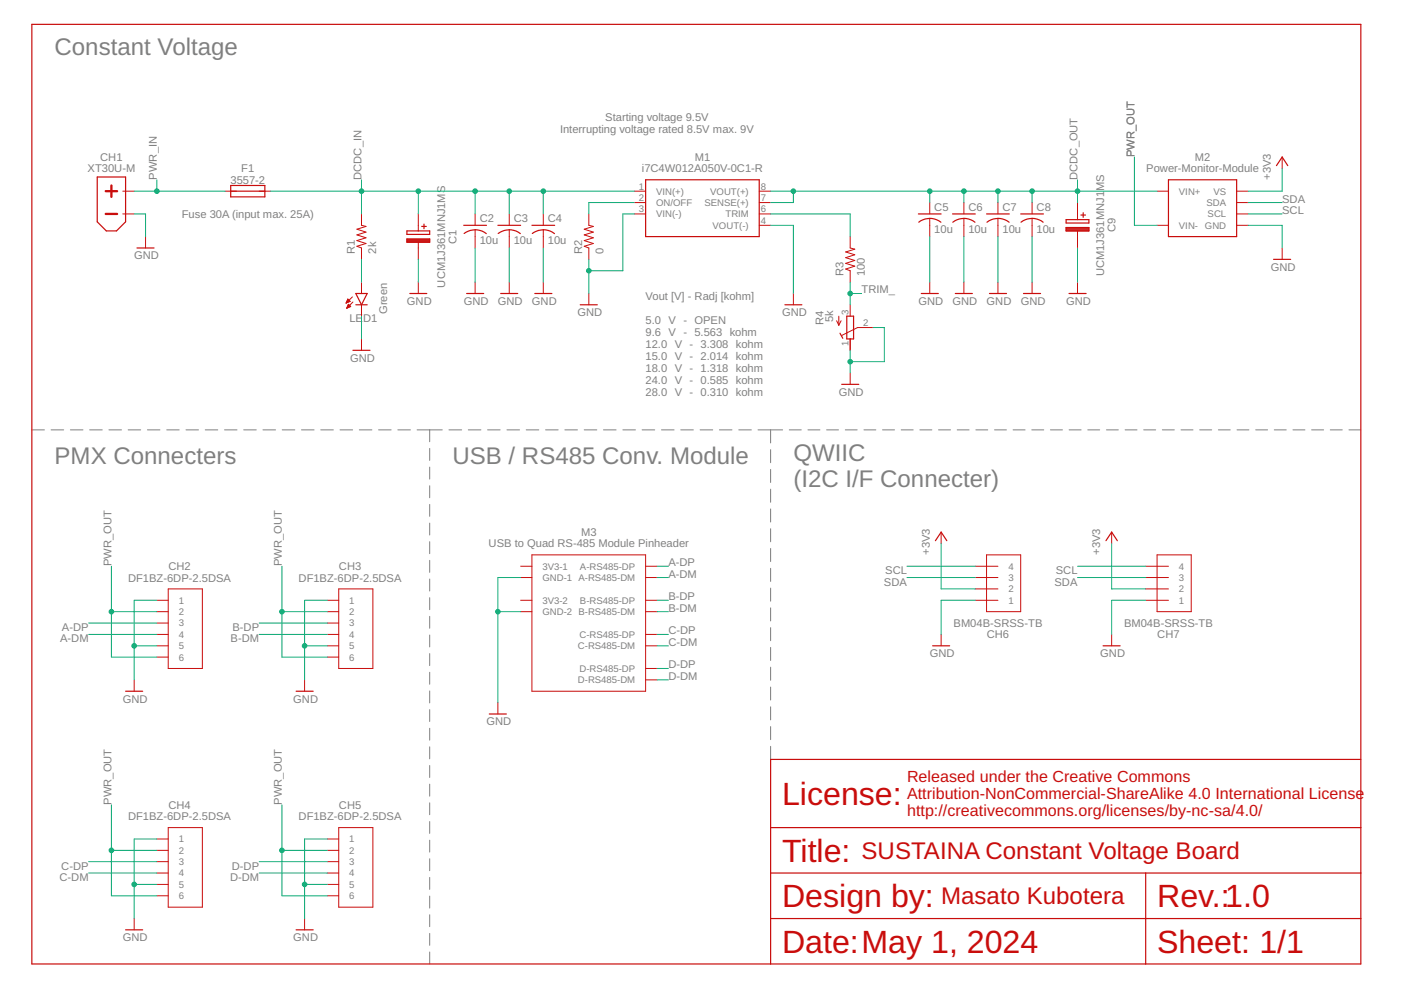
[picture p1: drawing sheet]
<svg xmlns="http://www.w3.org/2000/svg" width="297mm" height="210mm" viewBox="0 0 297 210" stroke-linecap="round" stroke-linejoin="round" font-family="sans-serif">
<g fill="none" stroke="#808080" stroke-width=".21">
<path d="M6.8 91.1h2.6M10.8 91.1h2.7M14.9 91.1h2.7M19 91.1h2.7M23.1 91.1h2.7M27.2 91.1h2.6M31.3 91.1h2.6M35.3 91.1h2.7M39.4 91.1h2.7M43.5 91.1h2.7M47.6 91.1h2.6M51.7 91.1h2.6"/>
<path d="M55.8 91.1h2.6M59.8 91.1h2.7M63.9 91.1h2.7M68 91.1h2.7M72.1 91.1h2.7M76.2 91.1h2.6M80.3 91.1h2.6M84.3 91.1h2.7M88.4 91.1h5.4M91.1 91.1v2.6M91.1 95.1v2.5M91.1 99v2.6"/>
<path d="M95.2 91.1h2.7M99.3 91.1h2.7M103.4 91.1h2.6M107.5 91.1h2.7M111.6 91.1h2.6M115.7 91.1h2.6M119.8 91.1h2.6M123.9 91.1h2.6M128 91.1h2.6M132.1 91.1h2.6M136.1 91.1h2.7M140.3 91.1h2.6"/>
<path d="M144.3 91.1h2.7M148.4 91.1h2.7M152.5 91.1h2.7M156.6 91.1h2.7M160.7 91.1h5.2M163.4 91.1v2.8M163.4 95.3v2.8M163.4 99.5v2.8M167.3 91.1h2.6M171.3 91.1h2.5M175.3 91.1h2.5M179.2 91.1h2.5"/>
<path d="M183.2 91.1h2.5M187.1 91.1h2.6M191.1 91.1h2.5M195 91.1h2.6M199 91.1h2.5M202.9 91.1h2.6M206.9 91.1h2.5M210.9 91.1h2.5M214.8 91.1h2.5M218.8 91.1h2.5M222.7 91.1h2.6M226.7 91.1h2.5"/>
<path d="M230.6 91.1h2.6M234.6 91.1h2.5M238.5 91.1h2.6M242.5 91.1h2.5M246.4 91.1h2.6M250.4 91.1h2.5M254.4 91.1h2.5M258.3 91.1h2.5M262.3 91.1h2.5M266.2 91.1h2.6M270.2 91.1h2.5M274.1 91.1h2.6"/>
<path d="M278.1 91.1h2.5M282 91.1h2.6M286 91.1h2.5M91.1 103v2.5M91.1 107v2.5M91.1 110.9v2.5M91.1 114.9v2.5M91.1 118.8v2.5M163.4 103.7v2.8M163.4 107.9v2.8M163.4 112.1v2.8M163.4 116.3v2.8"/>
<path d="M91.1 122.8v2.5M91.1 126.7v2.6M91.1 130.7v2.5M91.1 134.6v2.6M91.1 138.6v2.5M163.4 120.5v2.8M163.4 124.7v2.8M163.4 128.9v2.8M163.4 133.1v2.7M163.4 137.3v2.7M91.1 142.5v2.6M91.1 146.5v2.5"/>
<path d="M91.1 150.5v2.5M91.1 154.4v2.5M91.1 158.3v2.6M163.4 141.5v2.7M163.4 145.7v2.7M163.4 149.9v2.7M163.4 154.1v2.7M163.4 158.2v2.8M91.1 162.3v2.5M91.1 166.3v2.5M91.1 170.2v2.5M91.1 174.2v2.5"/>
<path d="M91.1 178.1v2.6M91.1 182.1v2.5M91.1 186v2.6M91.1 190v2.5M91.1 194v2.5M91.1 197.9v2.5M91.1 201.8v2.6"/>
</g>
<g fill="none" stroke="#c90d0c" stroke-width=".21">
<path d="M271.8 33.3v2.4M26 40.5h2.4M26 45.4h2.4M30.9 50.2v2.4M47.7 40.5h2.4M54.9 40.5h2.5M76.6 45.4v2.4l1 .2-1.9 .6 1.9 .6-1.9 .6 1.9 .6-1.9 .6 1.9 .6-1.9 .6 .9 .4v2.4M76.6 59.8v2.4M88.7 45.4v3.6M88.7 51.4v3.6M88.7 59.8v2.4M100.7 45.4v2.4"/>
<path d="M100.7 48.7v3.9M100.7 59.8v2.4M108 45.4v2.4M108 48.7v3.9M108 59.8v2.4M115.2 45.4v2.4M115.2 48.7v3.9M115.2 59.8v2.4M124.8 45.4v2.4l1 .2-1.9 .6 1.9 .6-1.9 .6 1.9 .6-1.9 .6 1.9 .6-1.9 .6 .9 .4v2.4M134.5 40.5h2.4M134.5 45.4h2.4M134.5 42.9h2.4"/>
<path d="M161 40.5h2.4M161 47.8h2.4M161 45.4h2.4M161 42.9h2.4M180.3 50.2v2.4l.9 .2-1.9 .6 1.9 .6-1.9 .6 1.9 .6-1.9 .6 1.9 .6-1.9 .6 1 .4v2.4M197.1 42.9v2.5M197.1 46.3v3.9M197.1 59.8v2.4M204.4 42.9v2.5M204.4 46.3v3.9M204.4 59.8v2.4M211.6 42.9v2.5"/>
<path d="M211.6 46.3v3.9M211.6 59.8v2.4M218.8 42.9v2.5M218.8 46.3v3.9M218.8 59.8v2.4M228.5 42.9v3.7M228.5 49v3.6M228.5 59.8v2.4M245.3 40.5h2.4M245.3 47.8h2.4M262.2 40.5h2.4M262.2 47.8h2.4"/>
<path d="M262.2 45.4h2.4M262.2 42.9h2.4M271.8 52.6v2.4M73.4 64.2h.1M73.4 64.1h.3M73.5 64h.5M73.5 63.9h.7M73.5 65.3h.2M73.6 63.8h.5M73.6 65.2h.4M73.6 63.7h.4M73.6 65h.6"/>
<path d="M73.7 63.6h.2M73.7 64.9h.6M73.7 63.5h.1M73.7 64.8h.5M73.8 64.7h.3M73.8 64.6h.1M73.9 64.5l.5 .5-.9 .4zM74.2 63.9l-.5-.5-.3 .9M74.2 63.9l-.8 .4M74.7 62.9l-1.3 1.4M74.8 64l-1.3 1.4M76.6 64.6v2.4"/>
<path d="M76.6 71.9v2.4M124.8 62.2v2.4M168.2 62.2v2.4M177.4 68l.4 1M177.8 67v2M178.3 68l-.5 1M180.3 64.6v2.4M180.3 71.9v2.4M180.3 79.1v2.4M185.1 69.4h-3.3l-3.3 1.7M112.8 117.6h24.1v29h-24.1zM199.5 112.8v2.4"/>
<path d="M209.2 117.6h7.2v12.1h-7.2zM235.7 112.8v2.4M245.3 117.6h7.3v12.1h-7.3zM33.3 127.3h2.4M33.3 129.7h2.4M33.3 132.1h2.4M33.3 134.5h2.4M33.3 136.9h2.4M33.3 139.3h2.4M35.7 124.9h7.2v16.8h-7.2zM69.4 127.3h2.4M69.4 129.7h2.4"/>
<path d="M69.4 132.1h2.4M69.4 134.5h2.4M69.4 136.9h2.4M69.4 139.3h2.4M71.8 124.9h7.3v16.8h-7.3zM110.4 127.3h2.4M110.4 129.7h2.4M110.4 120.1h2.4M110.4 122.4h2.4M136.9 127.3h2.4M136.9 129.7h2.4M136.9 134.5h2.4"/>
<path d="M136.9 136.9h2.4M136.9 120.1h2.4M136.9 122.4h2.4M199.5 134.5v2.4M206.8 124.9h4.8M206.8 127.3h4.8M206.8 120.1h4.8M206.8 122.4h4.8M235.7 134.5v2.4M242.9 124.9h4.8M242.9 127.3h4.8M242.9 120.1h4.8"/>
<path d="M242.9 122.4h4.8M28.4 144.1v2.5M64.6 144.1v2.5M105.6 149v2.4M136.9 141.7h2.4M136.9 144.1h2.4M33.3 177.9h2.4M35.7 175.5h7.2v16.8h-7.2zM69.4 177.9h2.4M71.8 175.5h7.3v16.8h-7.3zM28.4 194.8v2.3M33.3 180.3h2.4"/>
<path d="M33.3 182.7h2.4M33.3 185.1h2.4M33.3 187.5h2.4M33.3 189.9h2.4M64.6 194.8v2.3M69.4 180.3h2.4M69.4 182.7h2.4M69.4 185.1h2.4M69.4 187.5h2.4M69.4 189.9h2.4"/>
</g>
<g fill="none" stroke="#c90d0c" stroke-width=".25">
<path d="M6.8 5.2h281.7v199.2h-281.7zM20.6 37.5h6v9.5l-1.9 2h-2.2l-1.9-2zM48.9 39.3h7.3v2.4h-7.3zM136.9 38.1h24.1v12.1h-24.1zM247.7 38.1h14.5v12.1h-14.5zM270.6 35.1l1.2-1.8 1.2 1.8M29 52.6h3.7M48.9 40.5h7.3M86.3 49h4.8v.7h-4.8zM86.3 50.7h4.8v.7h-4.8zM86.3 51.2h4.8M86.3 51h4.8"/>
<path d="M86.3 50.8h4.8M89.4 48h1M89.9 47.5v1M98.3 47.8h4.8M98.4 49.5a3.8 3.8 0 0 1 4.7 0M105.6 47.8h4.8M105.6 49.5a3.8 3.8 0 0 1 4.7 0M112.8 47.8h4.8M112.9 49.5a3.8 3.8 0 0 1 4.7 0M194.7 45.4h4.8M197.1 46.3l1 .1 1.4 .7M197.1 46.3l-1 .1-1.3 .7"/>
<path d="M202 45.4h4.8M204.4 46.3l1.4 .3 .9 .5M204.4 46.3l-1 .1-1.4 .7M209.2 45.4h4.8M211.6 46.3l1.5 .3 .9 .5M211.6 46.3l-1 .1-1.3 .7M216.4 45.4h4.8M218.8 46.3l1.5 .3 .9 .5M218.8 46.3l-1 .1-1.3 .7M226 48.2h4.9v.8h-4.9zM226 46.6h4.9v.7h-4.9zM226 48.9h4.9"/>
<path d="M226 48.7h4.9M226 48.5h4.9M226 48.3h4.9M229.2 45.6h.9M229.7 45.1v1M270 55h3.6M74.8 74.3h3.6M75.4 62.2h2.5l-1.3 2.4zM75.4 64.6h2.5M86.9 62.2h3.6M98.9 62.2h3.7M106.2 62.2h3.6"/>
<path d="M113.4 62.2h3.6M123 64.6h3.6M166.4 64.6h3.6M178.1 70.7l.6 1M179.5 67h1.5v4.9h-1.5zM195.3 62.2h3.6M202.5 62.2h3.7M209.8 62.2h3.6M217 62.2h3.6M226.7 62.2h3.6M178.5 81.5h3.6M198.3 114.6l1.2-1.8 1.2 1.8"/>
<path d="M234.5 114.6l1.2-1.8 1.2 1.8M197.7 136.9h3.6M233.9 136.9h3.6M26.6 146.6h3.6M62.8 146.6h3.6M103.7 151.4h3.7M163.4 175.5h125.1M288.5 161h-125.1v43.4M26.6 197.1h3.6M62.8 197.1h3.6M163.4 194.8h125.1M163.4 185.1h125.1"/>
<path d="M242.9 185.1v19.3"/>
</g>
<path d="M23.6 39.3v2.4M22.4 40.5h2.4M22.4 45.4h2.4" fill="none" stroke="#c90d0c" stroke-width=".49"/>
<g fill="none" stroke="#0dab76" stroke-width=".21">
<path d="M33.3 38.1v2.4M76.6 38.1v7.3M228.5 38.1v4.8M240.5 33.3v14.5h4.8M271.8 35.7v4.8h-7.2M28.4 45.4h2.5v4.8M28.4 40.5h19.3M57.4 40.5h77.1M76.6 55v4.8M88.7 40.5v4.9M88.7 55v4.8M100.7 40.5v4.9"/>
<path d="M100.7 52.6v7.2M108 40.5v4.9M108 52.6v7.2M115.2 40.5v4.9M115.2 52.6v7.2M124.8 55v7.2M134.5 45.4h-2.4v12h-7.3M134.5 42.9h-9.7v2.5M163.4 45.4h16.9v4.8M163.4 47.8h4.8v14.4M163.4 40.5h81.9M168.2 40.5v2.4h-4.8"/>
<path d="M180.3 59.8v4.8M197.1 40.5v2.4M197.1 50.2v9.6M204.4 40.5v2.4M204.4 50.2v9.6M211.6 40.5v2.4M211.6 50.2v9.6M218.8 40.5v2.4M218.8 50.2v9.6M228.5 52.6v7.2M264.6 45.4h7.2M264.6 47.8h7.2v4.8"/>
<path d="M264.6 42.9h7.2M76.6 67v4.9M180.3 74.3v4.8M180.3 62.2h2.4M185.1 69.4h2.4v7.3h-7.2M199.5 115.2v9.7h7.3M235.7 115.2v9.7h7.2M18.8 132.1h14.5M18.8 134.5h14.5M23.6 129.7h9.7M23.6 120.1v19.2h9.7M28.4 136.9h4.9"/>
<path d="M33.3 127.3h-4.9v16.8M54.9 132.1h14.5M54.9 134.5h14.5M59.8 129.7h9.6M59.8 120.1v19.2h9.6M64.6 136.9h4.8M69.4 127.3h-4.8v16.8M105.6 129.7h4.8M110.4 122.4h-4.8v26.6M139.3 127.3h2.4M139.3 136.9h2.4M139.3 122.4h2.4"/>
<path d="M139.3 129.7h2.4M139.3 120.1h2.4M139.3 134.5h2.4M192.3 122.4h14.5M192.3 120.1h14.5M206.8 127.3h-7.3v7.2M228.5 122.4h14.4M228.5 120.1h14.4M242.9 127.3h-7.2v7.2M139.3 141.7h2.4M139.3 144.1h2.4M23.6 170.6v19.3h9.7"/>
<path d="M33.3 177.9h-4.9v16.9M59.8 170.6v19.3h9.6M69.4 177.9h-4.8v16.9M18.8 182.7h14.5M18.8 185.1h14.5M23.6 180.3h9.7M28.4 187.5h4.9M54.9 182.7h14.5M54.9 185.1h14.5M59.8 180.3h9.6M64.6 187.5h4.8"/>
</g>
<g fill="#0dab76" stroke="#0dab76" stroke-width=".21">
<circle cx="124.8" cy="57.4" r=".49"/>
<circle cx="28.4" cy="136.9" r=".49"/>
<circle cx="64.6" cy="136.9" r=".49"/>
<circle cx="28.4" cy="187.5" r=".49"/>
<circle cx="64.6" cy="187.5" r=".49"/>
<circle cx="105.6" cy="129.7" r=".49"/>
<circle cx="180.3" cy="76.7" r=".49"/>
<circle cx="33.3" cy="40.5" r=".49"/>
<circle cx="180.3" cy="62.2" r=".49"/>
<circle cx="76.6" cy="40.5" r=".49"/>
<circle cx="88.7" cy="40.5" r=".49"/>
<circle cx="100.7" cy="40.5" r=".49"/>
<circle cx="108" cy="40.5" r=".49"/>
<circle cx="115.2" cy="40.5" r=".49"/>
<circle cx="23.6" cy="129.7" r=".49"/>
<circle cx="59.8" cy="129.7" r=".49"/>
<circle cx="23.6" cy="180.3" r=".49"/>
<circle cx="59.8" cy="180.3" r=".49"/>
<circle cx="228.5" cy="40.5" r=".49"/>
<circle cx="218.8" cy="40.5" r=".49"/>
<circle cx="211.6" cy="40.5" r=".49"/>
<circle cx="204.4" cy="40.5" r=".49"/>
<circle cx="197.1" cy="40.5" r=".49"/>
<circle cx="168.2" cy="40.5" r=".49"/>
</g>
<g font-size="6.8" fill="#c90d0c">
<text x="165.8" y="170.7">License:</text>
<text x="165.8" y="182.7">Title:</text>
<text x="165.8" y="192.3">Design by:</text>
<text x="245.3" y="192.3">Rev.:1.0</text>
<text x="165.8" y="202">Date:May 1, 2024</text>
<text x="245.3" y="202">Sheet: 1/1</text>
</g>
<g font-size="5.1" fill="#808080">
<text x="11.6" y="11.6">Constant Voltage</text>
<text x="11.6" y="98.4">PMX Connecters</text>
<text x="95.9" y="98.4">USB / RS485 Conv. Module</text>
<text x="168.2" y="97.8">QWIIC</text>
<text x="168.2" y="103.2">(I2C I/F Connecter)</text>
</g>
<g font-size="5.1" fill="#c90d0c">
<text x="182.7" y="182.1">SUSTAINA Constant Voltage Board</text>
<text x="199.5" y="191.7">Masato Kubotera</text>
</g>
<g font-size="3.4" fill="#c90d0c">
<text x="192.3" y="165.8">Released under the Creative Commons</text>
<text x="192.3" y="169.4">Attribution-NonCommercial-ShareAlike 4.0 International License</text>
<text x="192.3" y="173.1">http://creativecommons.org/licenses/by-nc-sa/4.0/</text>
</g>
<g font-size="2.4" fill="#808080">
<text x="118.7" y="28.2">Interrupting voltage rated 8.5V max. 9V</text>
<text x="128.3" y="25.7">Starting voltage 9.5V</text>
<text x="21.3" y="34.2">CH1</text>
<text x="147.3" y="34.2">M1</text>
<text x="240.5" y="33.3" transform="rotate(-90 240.5 33.3)">PWR_OUT</text>
<text x="253.3" y="34.2">M2</text>
<text x="18.6" y="36.6">XT30U-M</text>
<text x="33.3" y="38.1" transform="rotate(-90 33.3 38.1)">PWR_IN</text>
<text x="48.9" y="39">3557-2</text>
<text x="51.2" y="36.6">F1</text>
<text x="76.6" y="38.1" transform="rotate(-90 76.6 38.1)">DCDC_IN</text>
<text x="136.1" y="36.6">i7C4W012A050V-0C1-R</text>
<text x="228.5" y="38.1" transform="rotate(-90 228.5 38.1)">DCDC_OUT</text>
<text x="243" y="36.6">Power-Monitor-Module</text>
<text x="269.4" y="38.1" transform="rotate(-90 269.4 38.1)">+3V3</text>
<text x="38.5" y="46.2">Fuse 30A (input max. 25A)</text>
<text x="101.7" y="47.2">C2</text>
<text x="108.9" y="47.2">C3</text>
<text x="116.2" y="47.2">C4</text>
<text x="198.1" y="44.8">C5</text>
<text x="205.3" y="44.8">C6</text>
<text x="212.6" y="44.8">C7</text>
<text x="219.8" y="44.8">C8</text>
<text x="271.8" y="45.4">SCL</text>
<text x="271.8" y="42.9">SDA</text>
<text x="75.2" y="53.8" transform="rotate(-90 75.2 53.8)">R1</text>
<text x="79.8" y="53.8" transform="rotate(-90 79.8 53.8)">2k</text>
<text x="96.8" y="51.7" transform="rotate(-90 96.8 51.7)">C1</text>
<text x="101.7" y="51.7">10u</text>
<text x="108.9" y="51.7">10u</text>
<text x="116.2" y="51.7">10u</text>
<text x="123.4" y="53.8" transform="rotate(-90 123.4 53.8)">R2</text>
<text x="128" y="53.8" transform="rotate(-90 128 53.8)">0</text>
<text x="198.1" y="49.3">10u</text>
<text x="205.3" y="49.3">10u</text>
<text x="212.6" y="49.3">10u</text>
<text x="219.8" y="49.3">10u</text>
<text x="236.5" y="49.3" transform="rotate(-90 236.5 49.3)">C9</text>
<text x="28.4" y="55">GND</text>
<text x="178.8" y="58.6" transform="rotate(-90 178.8 58.6)">R3</text>
<text x="183.4" y="58.6" transform="rotate(-90 183.4 58.6)">100</text>
<text x="234.1" y="58.6" transform="rotate(-90 234.1 58.6)">UCM1J361MNJ1MS</text>
<text x="269.4" y="57.4">GND</text>
<text x="86.3" y="64.6">GND</text>
<text x="94.4" y="61" transform="rotate(-90 94.4 61)">UCM1J361MNJ1MS</text>
<text x="98.3" y="64.6">GND</text>
<text x="105.6" y="64.6">GND</text>
<text x="112.8" y="64.6">GND</text>
<text x="136.9" y="63.6">Vout [V] - Radj [kohm]</text>
<text x="182.7" y="62.2">TRIM_</text>
<text x="194.7" y="64.6">GND</text>
<text x="201.9" y="64.6">GND</text>
<text x="209.2" y="64.6">GND</text>
<text x="216.4" y="64.6">GND</text>
<text x="226" y="64.6">GND</text>
<text x="74.1" y="68.3">LE</text>
<text x="77" y="68.3">D1</text>
<text x="82.1" y="66.6" transform="rotate(-90 82.1 66.6)">Green</text>
<text x="122.4" y="67">GND</text>
<text x="136.9" y="68.7">5.0 V - OPEN</text>
<text x="136.9" y="71.2">9.6 V - 5.563 kohm</text>
<text x="165.8" y="67">GND</text>
<text x="174.6" y="68.9" transform="rotate(-90 174.6 68.9)">R4</text>
<text x="176.6" y="68.3" transform="rotate(-90 176.6 68.3)">5k</text>
<text x="74.2" y="76.7">GND</text>
<text x="136.9" y="73.7">12.0 V - 3.308 kohm</text>
<text x="136.9" y="76.3">15.0 V - 2.014 kohm</text>
<text x="136.9" y="78.8">18.0 V - 1.318 kohm</text>
<text x="136.9" y="81.4">24.0 V - 0.585 kohm</text>
<text x="136.9" y="83.9">28.0 V - 0.310 kohm</text>
<text x="177.9" y="83.9">GND</text>
<text x="123.2" y="113.7">M3</text>
<text x="103.6" y="116.1">USB to Quad RS-485 Module Pinheader</text>
<text x="197.1" y="117.6" transform="rotate(-90 197.1 117.6)">+3V3</text>
<text x="233.3" y="117.6" transform="rotate(-90 233.3 117.6)">+3V3</text>
<text x="23.6" y="120.1" transform="rotate(-90 23.6 120.1)">PWR_OUT</text>
<text x="27.2" y="123.3">DF1BZ-6DP-2.5DSA</text>
<text x="35.7" y="120.9">CH2</text>
<text x="59.8" y="120.1" transform="rotate(-90 59.8 120.1)">PWR_OUT</text>
<text x="63.3" y="123.3">DF1BZ-6DP-2.5DSA</text>
<text x="71.9" y="120.9">CH3</text>
<text x="141.7" y="120.1">A-DP</text>
<text x="141.7" y="122.5">A-DM</text>
<text x="187.4" y="124.2">SDA</text>
<text x="187.7" y="121.7">SCL</text>
<text x="223.6" y="124.2">SDA</text>
<text x="223.8" y="121.7">SCL</text>
<text x="141.7" y="127.3">B-DP</text>
<text x="141.7" y="129.7">B-DM</text>
<text x="12.7" y="136.2">A-DM</text>
<text x="13.1" y="133.8">A-DP</text>
<text x="48.9" y="136.2">B-DM</text>
<text x="49.3" y="133.8">B-DP</text>
<text x="141.7" y="134.5">C-DP</text>
<text x="141.7" y="136.9">C-DM</text>
<text x="202.2" y="132.9">BM04B-SRSS-TB</text>
<text x="209.2" y="135.4">CH6</text>
<text x="238.3" y="132.9">BM04B-SRSS-TB</text>
<text x="245.4" y="135.4">CH7</text>
<text x="141.7" y="141.7">D-DP</text>
<text x="197.1" y="139.3">GND</text>
<text x="233.3" y="139.3">GND</text>
<text x="26" y="149">GND</text>
<text x="62.2" y="149">GND</text>
<text x="141.7" y="144.1">D-DM</text>
<text x="103.1" y="153.8">GND</text>
<text x="23.6" y="170.7" transform="rotate(-90 23.6 170.7)">PWR_OUT</text>
<text x="27.2" y="173.9">DF1BZ-6DP-2.5DSA</text>
<text x="35.7" y="171.5">CH4</text>
<text x="59.8" y="170.7" transform="rotate(-90 59.8 170.7)">PWR_OUT</text>
<text x="63.3" y="173.9">DF1BZ-6DP-2.5DSA</text>
<text x="71.9" y="171.5">CH5</text>
<text x="13" y="184.4">C-DP</text>
<text x="49.1" y="184.4">D-DP</text>
<text x="12.6" y="186.8">C-DM</text>
<text x="48.8" y="186.8">D-DM</text>
<text x="26" y="199.6">GND</text>
<text x="62.2" y="199.6">GND</text>
</g>
<g font-size="2" fill="#808080">
<text x="135.4" y="40.2">1</text>
<text x="139.1" y="41.3">VIN(+)</text>
<text x="150.6" y="41.3">VOUT(+)</text>
<text x="161.3" y="40.2">8</text>
<text x="250" y="41.3">VIN+</text>
<text x="257.3" y="41.3">VS</text>
<text x="135.4" y="42.6">2</text>
<text x="135.4" y="45">3</text>
<text x="139.1" y="43.7">ON/OFF</text>
<text x="139.1" y="46.1">VIN(-)</text>
<text x="149.3" y="43.7">SENSE(+)</text>
<text x="153.8" y="46.1">TRIM</text>
<text x="161.3" y="47.4">4</text>
<text x="161.3" y="45">6</text>
<text x="161.3" y="42.6">7</text>
<text x="255.8" y="43.7">SDA</text>
<text x="256" y="46.1">SCL</text>
<text x="151.1" y="48.5">VOUT(-)</text>
<text x="250" y="48.5">VIN-</text>
<text x="255.5" y="48.5">GND</text>
<text x="179.9" y="66.7" transform="rotate(-90 179.9 66.7)">3</text>
<text x="183" y="69.1">2</text>
<text x="179.9" y="73.3" transform="rotate(-90 179.9 73.3)">1</text>
<text x="115" y="120.8">3V3-1</text>
<text x="115" y="123.2">GND-1 A-RS485-DM</text>
<text x="123" y="120.8">A-RS485-DP</text>
<text x="213.8" y="125.6">2</text>
<text x="213.8" y="123.2">3</text>
<text x="213.8" y="120.8">4</text>
<text x="250" y="125.6">2</text>
<text x="250" y="123.2">3</text>
<text x="250" y="120.8">4</text>
<text x="37.9" y="128">1</text>
<text x="37.9" y="130.4">2</text>
<text x="74" y="128">1</text>
<text x="74" y="130.4">2</text>
<text x="115" y="128">3V3-2</text>
<text x="115" y="130.4">GND-2 B-RS485-DM</text>
<text x="123" y="128">B-RS485-DP</text>
<text x="213.8" y="128">1</text>
<text x="250" y="128">1</text>
<text x="37.9" y="132.8">3</text>
<text x="37.9" y="135.2">4</text>
<text x="37.9" y="137.6">5</text>
<text x="74" y="132.8">3</text>
<text x="74" y="135.2">4</text>
<text x="74" y="137.6">5</text>
<text x="122.5" y="137.6">C-RS485-DM</text>
<text x="122.9" y="135.2">C-RS485-DP</text>
<text x="37.9" y="140">6</text>
<text x="74" y="140">6</text>
<text x="122.9" y="142.5">D-RS485-DP</text>
<text x="122.5" y="144.9">D-RS485-DM</text>
<text x="37.9" y="178.6">1</text>
<text x="74" y="178.6">1</text>
<text x="37.9" y="181">2</text>
<text x="37.9" y="183.4">3</text>
<text x="37.9" y="185.8">4</text>
<text x="74" y="181">2</text>
<text x="74" y="183.4">3</text>
<text x="74" y="185.8">4</text>
<text x="37.9" y="188.2">5</text>
<text x="37.9" y="190.7">6</text>
<text x="74" y="188.2">5</text>
<text x="74" y="190.7">6</text>
</g>
</svg>
